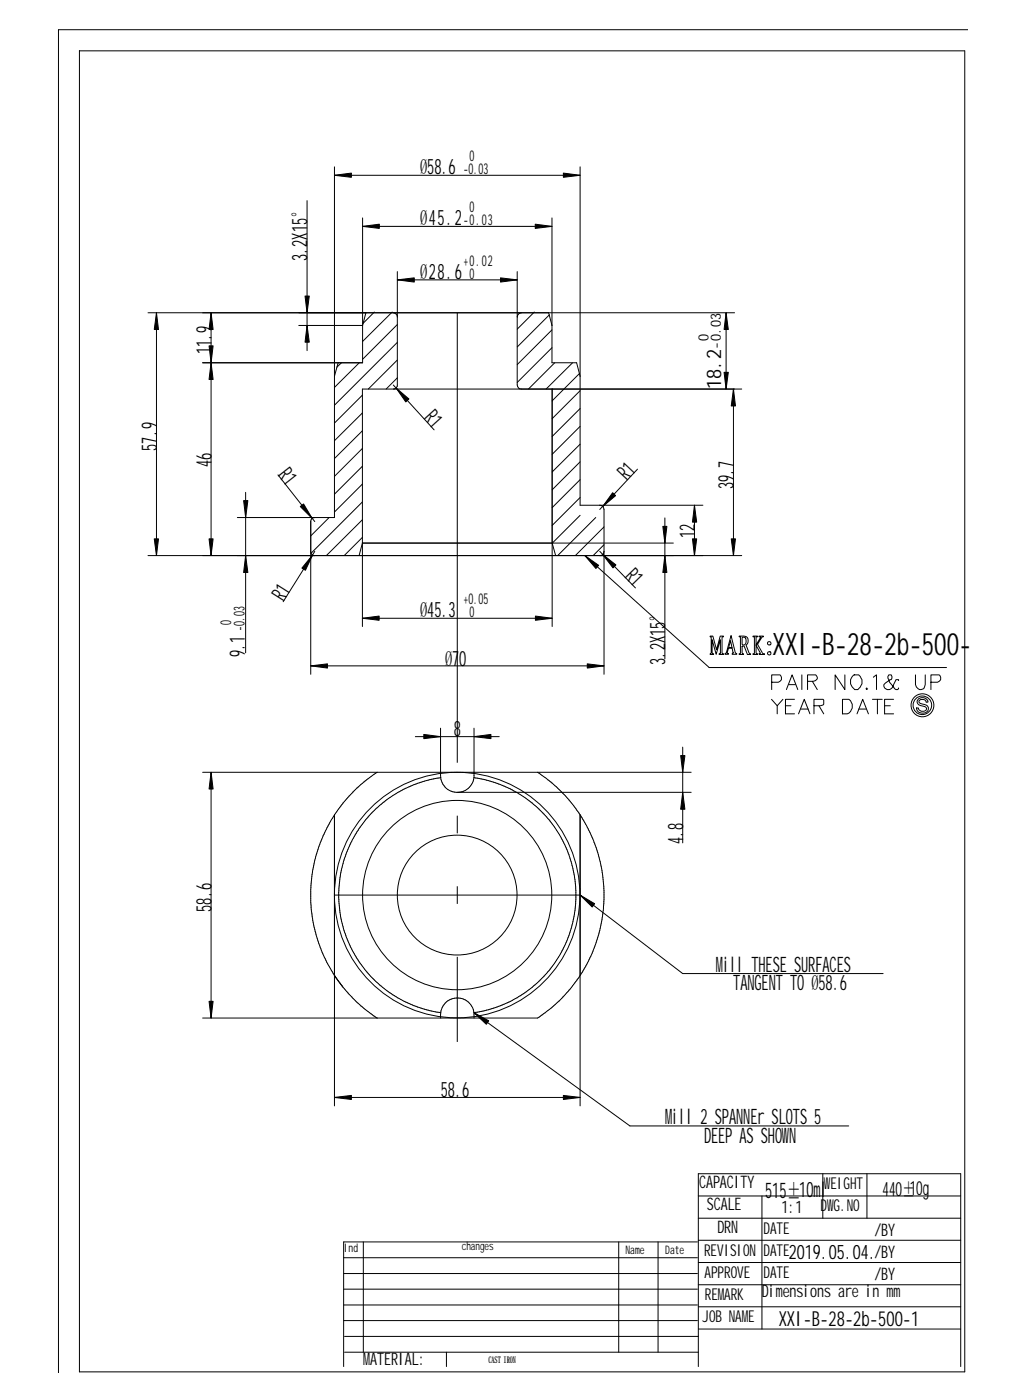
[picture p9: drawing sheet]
<svg xmlns="http://www.w3.org/2000/svg" width="235mm" height="322mm" viewBox="0 0 235 322" stroke-linecap="round" stroke-linejoin="round" font-family="sans-serif">
<g fill="none" stroke="#000" stroke-width=".23">
<path d="M18.3 11.6v304.4h203.8v-304.3h-203.8M222.8 6.8h-209.3v309.3M77 38.4v80.8h-22.3M133.6 38.4v78h28.2M70.7 46.2v34.6M77 40.4h56.6M83.5 50.2v33.4h-36.8M83.5 52.1h43.6M127.1 50.2v33.4h5.7l.8 3M34.1 72h135M36 72v56M48.6 72v56"/>
<path d="M84.2 72l-.7 3h-14.7M86.2 71.9l-2.6 2.6M90.3 71.9l-6.8 6.7M90.6 72a.94 .94 0 0 1 .9 1M91.5 64.5h27.6M91.5 62.6v26.1a.87 .87 0 0 1-.9 .9M91.5 78.9l-14.5 14.4M91.5 74.7l-8 8M119.1 62.6v26.1a.94 .94 0 0 0 1 .9M120.1 72a1.01 1.01 0 0 0-1 1M123 71.9l-3.9 3.9M126.3 72l.8 3"/>
<path d="M126.5 72.5l-7.4 7.4M127.1 76l-8 8M167.2 72v17.6M77.9 83.6l-.9 3M78.6 83.6l-1 1M82.7 83.6l-5.7 5.6M83.4 99.2l-6.4 6.4M83.4 95.1l-6.4 6.4M83.4 91l-6.4 6.4M90.6 88.7l9.3 10.3M91.5 87l-2.6 2.6M91.5 82.9l-6.7 6.7"/>
<path d="M127.1 80.1l-8 8M127.1 89.6v54.7M127.7 83.6l-6 6M131.8 83.6l-6.1 6M133.4 86l-6.3 6.3M133.6 90l-6.5 6.4M133.6 94.1l-6.5 6.4M133.6 98.2l-6.5 6.4M168.9 89.6v38.4M170.8 89.6h-87.4v54.7M56.6 113.4v37M64 109.4l8.5 10.7"/>
<path d="M72.5 119.2a.87 .87 0 0 0-1 .9v35.2M75.8 119.2l-4.3 4.2M83.4 119.7l-8.3 8.3M83.4 115.6l-11.8 11.8M83.4 111.5l-6.4 6.4M83.4 107.4l-6.4 6.4M83.4 103.3l-6.4 6.4M133.6 118.7l-6.5 6.4 .8 2.9M133.6 102.3l-6.5 6.4M133.6 106.4l-6.5 6.4M133.6 110.5l-6.5 6.4M133.6 114.6l-6.5 6.4"/>
<path d="M137.2 119.2l-8.8 8.8M138.1 116.4a1.01 1.01 0 0 1 1 .9v38M146.8 108.1l-8.7 9.2M153.1 119.3v32.5M159.9 116.4v11.6M34.1 128h136.7M71.5 127a.88 .88 0 0 0 1 1M72.5 127l-7.3 11.6M83.4 123.8l-4.2 4.2M134.7 128l28.6 25.7h54.6M138.1 127l8.2 8.4M139.1 127a.94 .94 0 0 1-1 1"/>
<path d="M139.1 121.4l-6.6 6.6M139.1 125.5l-2.5 2.5M155 125.1h-71.6l-.7 2.9M71.5 153.4h67.6M83.4 142.4h43.7M163.5 146.5h.6l.9 3.1 .8-3.1h.8v.2l-.4 .1v3.6l.4 .2v.1h-1l.3-.3v-3.1l-1 3.4-.9-3.4v3l.3 .4h-.8l.2-.4v-3.5zM168.2 147.6l.3 1.5h-.7zM168.3 146.4l.9 3.8 .4 .5h-1v-.2a.48 .48 0 0 0 .1-.8l-.1-.4h-.9l-.3 1 .3 .4h-.8l.4-.7zM170.2 146.5a2.25 2.25 0 0 1 1.8 .3 1.38 1.38 0 0 1-.2 1.8l.6 1.7 .4 .4h-.7l-.8-1.9-.4 .1v1.4l.3 .4h-1v-.1l.3-.1v-3.7l-.3-.1zM170.9 146.9a.54 .54 0 0 1 .8 .4 .82 .82 0 0 1 .1 .9 .82 .82 0 0 1-.9 .3zM173.4 146.5h1v.2l-.3 .1v1.7l1-1.7-.3-.1v-.2h1v.2l-.4 .1-1 1.6 1.1 2 .5 .2v.1h-1.2v-.1h.2v-.3l-.9-1.7v1.7l.3 .4h-1v-.1l.3-.1v-3.7l-.3-.1zM177.7 157.1h1.5a.99 .99 0 0 0 .5-1.5l-.1-.2h-1.9v3.4"/>
<path d="M181.1 158.8l1.3-3.4 1.3 3.4M181.6 157.7h1.5M184.6 155.4v3.4M185.9 156.9h1.3a1 1 0 0 0 1-.9l-.4-.6h-1.9v3.4M187 156.9l1.2 1.9M194.5 155.4v3.4l-2.2-3.4v3.4M196.2 155.8l.4-.4h1.1a2.06 2.06 0 0 1-.2 3.4 1.43 1.43 0 0 1-1.5-1 1.77 1.77 0 0 1 .2-2zM199.6 158.4l-.2 .2 .2 .2 .2-.2M201.1 156l.7-.6v3.4M206.9 156.7v-.2h-.6l-.6 1.2a1.12 1.12 0 0 1-1.1 1.2 1.12 1.12 0 0 1-1.1-1.2l1.5-1.2h.2l.2-.3-.2-.8h-.6l-.2 .4a5.8 5.8 0 0 0 1.6 2.8l.7 .2 .2-.4M210.8 155.4v2.3a1.12 1.12 0 0 0 1.1 1.1 1.12 1.12 0 0 0 1.1-1.1v-2.3M214.3 157.1h1.6a.99 .99 0 0 0 .5-1.5l-.2-.2h-1.9v3.4"/>
<path d="M46.7 177.9h112.4M48.6 177.9v56.6M86.8 177.9l-2.7 2-1.9 1.6-3.2 3.4-2 2.8M95.6 169.7h19.3M101.4 167.7v10.9a3.8 3.8 0 0 0 3.7 3.9h54M101.5 179.1l-2.5 .5-3.7 1.1-2.3 1-2.5 1.5-4 3.1-2.3 2.5-1.5 2a27.9 27.9 0 0 0-3.5 7.3l-.8 3.6a25.8 25.8 0 0 0-.1 8.5 29.5 29.5 0 0 0 1.8 6.5l2.1 4.1 2 2.7 2.3 2.5 2.2 1.9 2.9 1.9 3.7 1.8 3.7 1.2 2.5 .4M109.1 179.1l4.6 1.1 3.9 1.5 3.2 2 3 2.3a29.4 29.4 0 0 1 4.3 5.2l.3 .3a26.7 26.7 0 0 1 4 11.1 27.3 27.3 0 0 1-.6 10.1 29.2 29.2 0 0 1-3 7.4l-.7 1a29.4 29.4 0 0 1-4.3 5.2l-3 2.4-3.2 1.9-3.9 1.6-4.6 1 35.9 26.1h50.4M109.1 167.7v11.4a3.8 3.8 0 0 1-3.6 3.4M123.8 177.9l3 2.2 3.4 3.2a32.3 32.3 0 0 1 5.4 8l1.1 2.3a35.6 35.6 0 0 1 2.1 8.5l.3 3-.1 3-.3 2.9-.5 2.9a35.2 35.2 0 0 1-4.9 11.1l-2.5 3.4a36.3 36.3 0 0 1-7 6.1h-77.1M157.2 172.1v22M177.6 161.1l1.3 1.4 1.4-1.4M178.9 162.5v1.9"/>
<path d="M180.8 162.5h1.3M182.9 161.1h-2.1v3.3h2.1M183.9 164.4l1.3-3.3 1.3 3.3M184.4 163.3h1.7M187.4 162.5h1.5l.6-.1 .2-.2v-1l-.2-.1h-2.1v3.3M188.6 162.5l1.1 1.9M194 161.1h1.1a1.25 1.25 0 0 1 1.1 1.1 2.15 2.15 0 0 1-1.1 2.2h-1.1zM197.3 164.4l1.3-3.3 1.3 3.3M197.7 163.3h1.7M200.9 161.1h2.2M202 161.1v3.3M203.7 162.5h1.3"/>
<path d="M205.7 161.1h-2v3.3h2M211.5 160.9a1.36 1.36 0 0 1 2.2 .8h-.5l-.1-.3-.3-.3h-.8a.47 .47 0 0 0-.4 .5 .47 .47 0 0 0 .4 .4 2.01 2.01 0 0 1 1.7 .9 1.38 1.38 0 0 1-1.1 1.4 1.38 1.38 0 0 1-1.5-.9l-.1-.3h.5a1.04 1.04 0 0 0 1.7 .4 .57 .57 0 0 0-.5-.8 1.22 1.22 0 0 1-1.5-1.3zM77 187.7v67M77 187.7a35.7 35.7 0 0 0-4.5 10.4l-.5 2.5-.4 3.4-.1 3.8a34.4 34.4 0 0 0 6.2 17.9M133.6 187.7v67M133.6 206.1l23.6 18.1h46.1M77.2 224.9l1.8 2.5 3.2 3.4 1.9 1.7 2.7 2M101.4 234.5a3.9 3.9 0 0 1 3.9-4.6 3.9 3.9 0 0 1 3.8 4.6M77 252.8h56.6M160.8 275.4h60.4M175.4 275.4v30.7M189.4 270.3v10.3"/>
<path d="M199.6 270.3v10.3M79.1 289.7h81.5M79.1 293.3h81.5M79.1 296.9h81.5M83.7 286v25.4M142.5 286v25.4M151.5 286v25.4M160.6 286h-81.5v28.7M160.8 295.9h60.4M160.8 290.8h60.4M160.8 285.7h60.4M160.8 280.6h60.4"/>
<path d="M79.1 300.6h81.5M79.1 304.2h81.5M79.3 307.8h81.5M79.3 311.4h81.5M102.8 311.4v3.3M160.8 306.1h60.4M160.8 301h60.4M160.8 314.7v-44.4h60.4v44.4"/>
<circle cx="177.1" cy="148.2" r=".4"/>
<circle cx="177.1" cy="150.5" r=".4"/>
<circle cx="212.4" cy="162.4" r="2.14"/>
<circle cx="212.4" cy="162.4" r="2.64"/>
<circle cx="105.2" cy="206.1" r="13.8"/>
<circle cx="105.2" cy="206.1" r="28.3"/>
<circle cx="105.2" cy="206.1" r="21.8"/>
</g>
<g fill="#000" stroke="#000" stroke-width=".23">
<path d="M77 40.4l3.9-.5v.9z" fill-rule="evenodd"/>
<path d="M83.5 52.1l3.8-.5v1z" fill-rule="evenodd"/>
<path d="M123.2 51.6l3.9 .5-3.9 .5z" fill-rule="evenodd"/>
<path d="M129.7 39.9l3.9 .5-3.9 .4z" fill-rule="evenodd"/>
<path d="M36 72l.5 3.9h-1z" fill-rule="evenodd"/>
<path d="M48.6 72l.5 3.9h-1z" fill-rule="evenodd"/>
<path d="M48.1 79.7h1l-.5 3.9z" fill-rule="evenodd"/>
<path d="M70.2 68.2h1l-.5 3.8z" fill-rule="evenodd"/>
<path d="M70.7 75l.5 3.8h-1z" fill-rule="evenodd"/>
<path d="M91.5 64.5l3.9-.5v1z" fill-rule="evenodd"/>
<path d="M115.2 64l3.9 .5-3.9 .5z" fill-rule="evenodd"/>
<path d="M167.2 72l.5 3.9h-1z" fill-rule="evenodd"/>
<path d="M48.6 83.6l.5 3.8h-1z" fill-rule="evenodd"/>
<path d="M91.2 89.4l2.9 2.5-.7 .7z" fill-rule="evenodd"/>
<path d="M166.7 85.8h1l-.5 3.8z" fill-rule="evenodd"/>
<path d="M168.9 89.6l.4 3.9h-.9z" fill-rule="evenodd"/>
<path d="M56.1 115.3h1l-.5 3.9z" fill-rule="evenodd"/>
<path d="M69.1 116.7l.8-.6 2 3.3z" fill-rule="evenodd"/>
<path d="M141.1 113.5l.6 .7-2.9 2.5z" fill-rule="evenodd"/>
<path d="M35.5 124.1h1l-.5 3.9z" fill-rule="evenodd"/>
<path d="M48.1 124.1h1l-.5 3.9z" fill-rule="evenodd"/>
<path d="M56.6 128l.5 3.9h-1z" fill-rule="evenodd"/>
<path d="M72 127.8l-1.7 3.5-.8-.5z" fill-rule="evenodd"/>
<path d="M134.7 128l3.1 2.2-.6 .7z" fill-rule="evenodd"/>
<path d="M138.8 127.7l3 2.4-.7 .7z" fill-rule="evenodd"/>
<path d="M152.6 121.2h.9l-.4 3.9z" fill-rule="evenodd"/>
<path d="M153.1 128l.4 3.9h-.9z" fill-rule="evenodd"/>
<path d="M159.9 116.4l.5 3.9h-1z" fill-rule="evenodd"/>
<path d="M159.4 124.1h1l-.5 3.9z" fill-rule="evenodd"/>
<path d="M168.4 124.1h.9l-.4 3.9z" fill-rule="evenodd"/>
<path d="M71.5 153.4l3.9-.5v1z" fill-rule="evenodd"/>
<path d="M83.4 142.4l3.9-.5v1z" fill-rule="evenodd"/>
<path d="M123.3 141.9l3.8 .5-3.8 .5z" fill-rule="evenodd"/>
<path d="M135.2 152.9l3.9 .5-3.9 .5z" fill-rule="evenodd"/>
<path d="M97.6 169.1l3.8 .6-3.8 .4z" fill-rule="evenodd"/>
<path d="M109.1 169.7l3.9-.6v1z" fill-rule="evenodd"/>
<path d="M156.7 174h1l-.5 3.9z" fill-rule="evenodd"/>
<path d="M48.6 177.9l.5 3.8h-1z" fill-rule="evenodd"/>
<path d="M157.2 182.5l.5 3.9h-1z" fill-rule="evenodd"/>
<path d="M133.6 206.1l3.3 2-.5 .8z" fill-rule="evenodd"/>
<path d="M48.1 230.6h1l-.5 3.9z" fill-rule="evenodd"/>
<path d="M109.1 233.2l3.4 1.9-.5 .8z" fill-rule="evenodd"/>
<path d="M77 252.8l3.9-.5v.9z" fill-rule="evenodd"/>
<path d="M129.7 252.3l3.9 .5-3.9 .4z" fill-rule="evenodd"/>
</g>
<path d="M77 206.1h56.6" fill="none" stroke="#000" stroke-width=".23" stroke-dasharray="103.6 12.2 4.1 12.2" stroke-linecap="butt"/>
<path d="M105.3 72v168" fill="none" stroke="#000" stroke-width=".23" stroke-dasharray="103.6 12.2 4.1 12.2 4.1 12.2" stroke-linecap="butt"/>
<text font-size="7.2" x="177.9" y="150.9">XXI-B-28-2b-500-</text>
<text font-size="5" x="176.1" y="275.8">515±10ml</text>
<g font-size="4.9">
<text x="96.8" y="40">Ø58.6</text>
<text x="96.8" y="51.9">Ø45.2</text>
<text x="70.7" y="60.1" transform="rotate(-90 70.7 60.1)">3.2X15°</text>
<text x="96.8" y="64.2">Ø28.6</text>
<text x="48.7" y="81.6" transform="rotate(-90 48.7 81.6)">11.9</text>
<text x="97.5" y="96.4" transform="rotate(48 97.5 96.4)">R1</text>
<text x="36.1" y="103.8" transform="rotate(-90 36.1 103.8)">57.9</text>
<text x="48.7" y="107.6" transform="rotate(-90 48.7 107.6)">46</text>
<text x="63.9" y="109.4" transform="rotate(52 63.9 109.4)">R1</text>
<text x="144.3" y="110.8" transform="rotate(-47 144.3 110.8)">R1</text>
<text x="168.9" y="112.6" transform="rotate(-90 168.9 112.6)">39.7</text>
<text x="160" y="124" transform="rotate(-90 160 124)">12</text>
<text x="143.7" y="132.8" transform="rotate(46 143.7 132.8)">R1</text>
<text x="65.2" y="138.6" transform="rotate(-58 65.2 138.6)">R1</text>
<text x="96.8" y="142.1">Ø45.3</text>
<text x="56.3" y="151.3" transform="rotate(-90 56.3 151.3)">9.1</text>
<text x="102.5" y="153.3">Ø70</text>
<text x="153.1" y="153.1" transform="rotate(-90 153.1 153.1)">3.2X15°</text>
<text x="104.5" y="169.6">8</text>
<text x="157.3" y="194.5" transform="rotate(-90 157.3 194.5)">4.8</text>
<text x="48.7" y="210" transform="rotate(-90 48.7 210)">58.6</text>
<text x="164.8" y="223.9">Mill THESE SURFACES</text>
<text x="168.8" y="228.1">TANGENT TO Ø58.6</text>
<text x="101.5" y="252.8">58.6</text>
<text x="153.1" y="259">Mill 2 SPANNEr SLOTS 5</text>
<text x="162.1" y="263.2">DEEP AS SHOWN</text>
</g>
<text font-size="4.8" x="179.3" y="305.3">XXI-B-28-2b-500-1</text>
<text font-size="4.7" x="166" y="89.6" transform="rotate(-90 166 89.6)">18.2</text>
<g font-size="4.6">
<text x="203.2" y="275.5">440±10g</text>
<text x="181.6" y="290">2019.05.04.</text>
</g>
<g font-size="4">
<text x="161" y="273.7">CAPACITY</text>
<text x="162.8" y="278.8">SCALE</text>
<text x="180" y="279.4">1:1</text>
<text x="165.2" y="283.9">DRN</text>
<text x="201.3" y="284.6">/BY</text>
<text x="201.3" y="289.7">/BY</text>
<text x="175.4" y="298.7">Dimensions are in mm</text>
<text x="201.3" y="294.8">/BY</text>
<text x="83.7" y="314.5">MATERIAL:</text>
</g>
<g font-size="3.8">
<text x="189.7" y="273.8">WEIGHT</text>
<text x="188.9" y="279">D</text>
<text x="190.4" y="279">WG.NO</text>
<text x="175.8" y="284.1">DATE</text>
<text x="162.1" y="289.2">REVISION</text>
<text x="175.8" y="289.2">DATE</text>
<text x="162.2" y="294.4">APPROVE</text>
<text x="162.3" y="299.5">REMARK</text>
<text x="175.8" y="294.3">DATE</text>
<text x="161.8" y="304.6">JOB NAME</text>
</g>
<g font-size="3.5">
<text x="106.7" y="40">-0.03</text>
<text x="108.1" y="37">0</text>
<text x="106.7" y="51.8">-0.03</text>
<text x="108.1" y="48.8">0</text>
<text x="106.7" y="61.2">+0.02</text>
<text x="108.1" y="64.2">0</text>
<text x="53.3" y="144" transform="rotate(-90 53.3 144)">0</text>
<text x="106.7" y="139">+0.05</text>
<text x="108.1" y="142">0</text>
<text x="56.3" y="145.4" transform="rotate(-90 56.3 145.4)">-0.03</text>
</g>
<g font-size="3.3">
<text x="163.1" y="78.6" transform="rotate(-90 163.1 78.6)">0</text>
<text x="166" y="80.3" transform="rotate(-90 166 80.3)">-0.03</text>
</g>
<g font-size="2.7">
<text x="79.2" y="288.4">Ind</text>
<text x="144" y="288.7">Name</text>
<text x="153.2" y="288.7">Date</text>
</g>
<text font-size="2.6" x="106.3" y="287.9">changes</text>
<text font-size="2.1" x="112.5" y="313.8">CAST IRON</text>
</svg>
